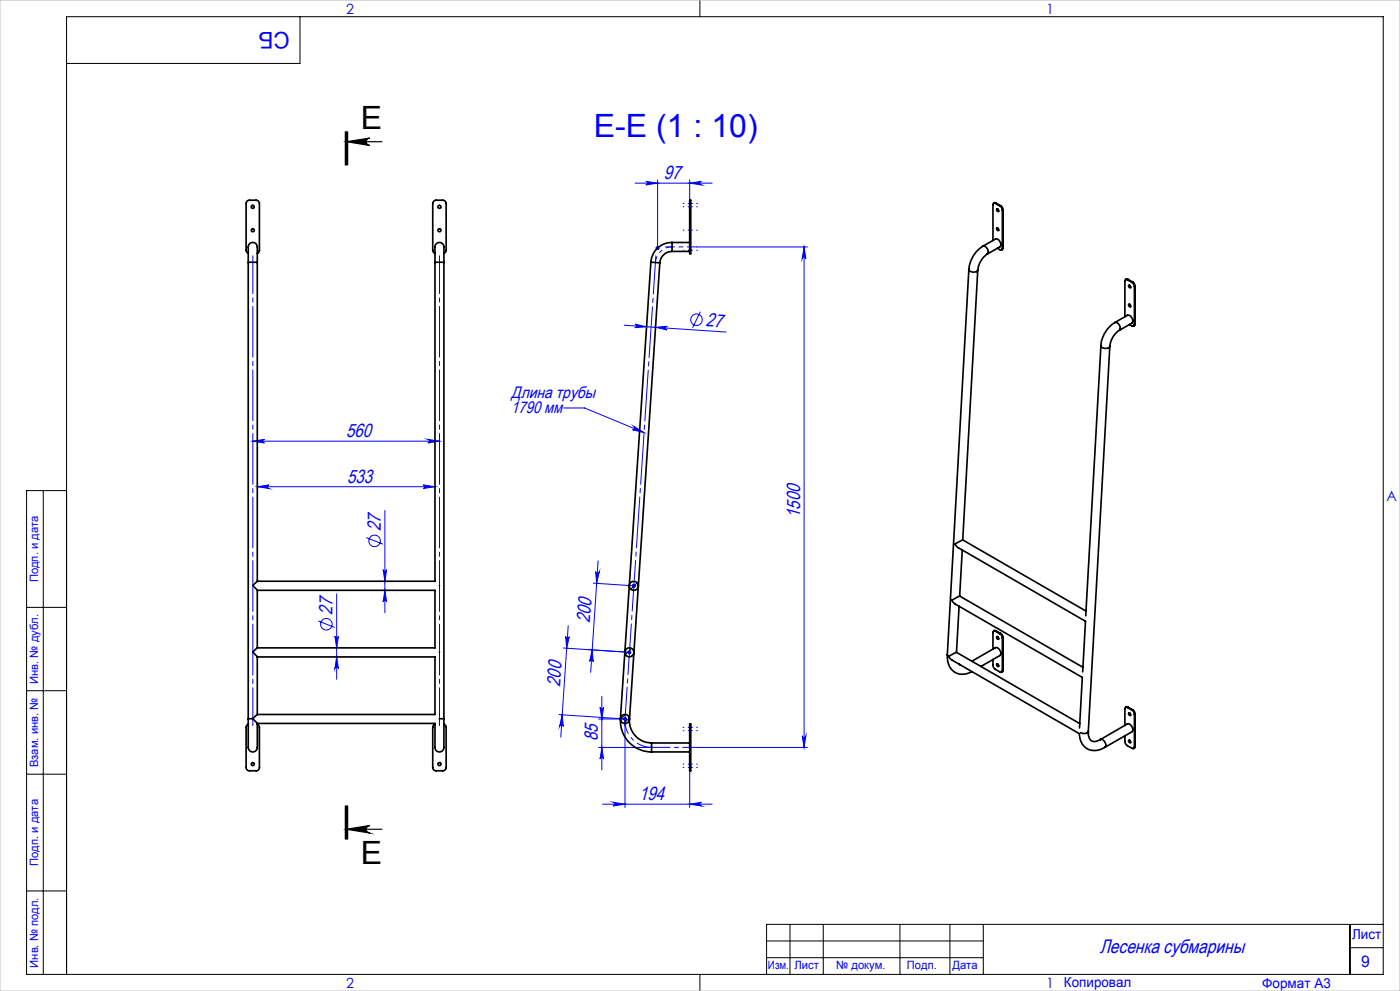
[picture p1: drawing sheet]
<svg xmlns="http://www.w3.org/2000/svg" width="420mm" height="297mm" viewBox="0 0 420 297" stroke-linecap="round" stroke-linejoin="round" font-family="sans-serif">
<g fill="none" stroke="#00f" stroke-width=".3">
<path d="M190.5 54.9h23.1M193.7 54.4l3.6 .5-3.6 .5a.53 .53 0 0 0 .6-.5 .53 .53 0 0 0-.6-.5zM197.3 53.9v20.5M206.9 54.9l3.5-.5a.53 .53 0 0 0-.5 .5 .53 .53 0 0 0 .5 .5zM206.9 53.9v6.1M208.9 74h33.3M241.2 74l.6 3.5a.55 .55 0 0 0-.6-.5 .55 .55 0 0 0-.5 .5zM241.2 74v150M187.3 97.5l30.5 2M190.5 97.2l3.5 .7-3.6 .3a.53 .53 0 0 0 .6-.5 .53 .53 0 0 0-.5-.5zM196.7 98.1l3.5-.3a.55 .55 0 0 0-.5 .5 .55 .55 0 0 0 .4 .6zM210.1 93.4l-2.3 4.8"/>
<path d="M75.8 132.2l3.5-.5a.53 .53 0 0 0-.5 .5 .53 .53 0 0 0 .5 .5zM75.8 132.2h56M128.3 131.7l3.5 .5-3.5 .5a.53 .53 0 0 0 .5-.5 .53 .53 0 0 0-.5-.5zM169.1 122.3h6.3l17.8 7.3M190.2 127.8l3 1.8-3.4-.8a.54 .54 0 0 0 .6-.3 .54 .54 0 0 0-.2-.7zM77.2 145.9l3.5-.6a.53 .53 0 0 0-.5 .6 .53 .53 0 0 0 .5 .5zM77.2 145.9h53.3M115.5 153v30.7M127 145.3l3.5 .6-3.5 .5a.53 .53 0 0 0 .5-.5 .53 .53 0 0 0-.5-.6zM101 178v25.6M109.9 161.1l5 2M114.9 170.7a.53 .53 0 0 0 .6 .5 .53 .53 0 0 0 .5-.5l-.5 3.5z"/>
<path d="M115.5 176.9l.5 3.5a.53 .53 0 0 0-.5-.5 .53 .53 0 0 0-.6 .5zM178 174.8l12.1 .8M178.7 171.3a.55 .55 0 0 0 .5 .5 .55 .55 0 0 0 .6-.4l-.8 3.4zM179.4 168.1l-2.2 33.4M95.5 186.1l4.9 2M100.5 190.7a.53 .53 0 0 0 .5 .5 .53 .53 0 0 0 .5-.5l-.5 3.5zM101 196.9l.5 3.5a.53 .53 0 0 0-.5-.5 .53 .53 0 0 0-.5 .5zM169 194.2l19.8 1.3-12.1-.8M169.7 190.7a.55 .55 0 0 0 .5 .6 .55 .55 0 0 0 .6-.5l-.8 3.5zM170.5 187.5l-2.3 33.4M177.7 194.8l.3 3.5a.55 .55 0 0 0-.5-.5 .55 .55 0 0 0-.6 .4zM167.7 214.2l19.8 1.3"/>
<path d="M168.7 214.2l.3 3.5a.55 .55 0 0 0-.5-.5 .55 .55 0 0 0-.6 .5zM179.6 215.5h7.9M180 212a.53 .53 0 0 0 .6 .5 .53 .53 0 0 0 .5-.5l-.5 3.5zM180.6 208.7v22M187.5 215.5v26.5M179.6 224h13.9M180.6 224l.5 3.5a.53 .53 0 0 0-.5-.5 .53 .53 0 0 0-.6 .5zM206.9 231v11M208.9 224h33.3M240.7 220.5a.55 .55 0 0 0 .5 .5 .55 .55 0 0 0 .6-.5l-.6 3.5zM180.8 241h32.8M184 240.4l3.5 .6-3.5 .5a.55 .55 0 0 0 .5-.5 .55 .55 0 0 0-.5-.6z"/>
<path d="M206.9 241l3.5-.6a.55 .55 0 0 0-.5 .6 .55 .55 0 0 0 .5 .5z"/>
<circle cx="208.9" cy="95.8" r="1.73"/>
<circle cx="112.4" cy="162.1" r="1.73"/>
<circle cx="97.9" cy="187.1" r="1.73"/>
</g>
<path d="M103.6 39.5v10M103.9 39.5v10M104.3 39.5v10M103.9 42.5h10.7M103.9 42.5l7-1.1a1.11 1.11 0 0 0-1 1.1 1.11 1.11 0 0 0 1 1.1zM103.6 241.5v10M103.9 248.5h10.7M103.9 248.5l7-1.1a1.13 1.13 0 0 0-1 1.1 1.13 1.13 0 0 0 1 1.2zM103.9 241.5v10M104.3 241.5v10z" fill="none" stroke="#000" stroke-width=".35"/>
<path d="M187.5 215.5a8 8 0 0 0 8 8.5" fill="none" stroke="#00f" stroke-width=".3" stroke-dasharray="15.2 1.3 1.3 1.3" stroke-dashoffset="10.6" stroke-linecap="butt"/>
<path d="M201.6 74a5 5 0 0 0-5 4.7" fill="none" stroke="#00f" stroke-width=".3" stroke-dasharray="15.2 1.3 1.3 1.3" stroke-dashoffset="13.4" stroke-linecap="butt"/>
<g fill="none" stroke="#00f" stroke-width=".7" stroke-linecap="butt">
<path d="M196.7 74.4h1.1M196.9 74l.7 .7M197.3 73.9v1M197.6 74l-.7 .7M189.7 175.6h.9M189.8 175.2l.7 .7M190.1 175v1.1M190.5 175.2l-.7 .7M188.3 195.5h1M188.5 195.2l.7 .7M188.8 195v1M189.2 195.2l-.7 .7"/>
<path d="M187 215.5h1M187.1 215.1l.8 .7M187.5 215v1M187.9 215.1l-.8 .7"/>
</g>
<path d="M208.9 74h-9.3" fill="none" stroke="#00f" stroke-width=".3" stroke-dasharray="15.2 1.3 1.3 1.3" stroke-dashoffset="12.5"/>
<path d="M196.8 76.7l-9.4 140.8" fill="none" stroke="#00f" stroke-width=".3" stroke-dasharray="15.2 1.3 1.3 1.3" stroke-dashoffset="3.7"/>
<path d="M193.5 224h15.4" fill="none" stroke="#00f" stroke-width=".3" stroke-dasharray="15.2 1.3 1.3 1.3" stroke-dashoffset="7.7"/>
<path d="M209.2 62h-4.3M209.2 69h-4.3M209.2 61h-4.3M209.2 75h-4.3M209.2 219h-4.3M209.2 218h-4.3M209.2 229h-4.3M209.2 230h-4.3" fill="none" stroke="#00f" stroke-width=".3" stroke-dasharray="15.2 1.3 1.3 1.3" stroke-dashoffset="15"/>
<path d="M75.8 76.7v140.8M131.8 76.7v140.8" fill="none" stroke="#00f" stroke-width=".3" stroke-dasharray="15.2 1.3 1.3 1.3" stroke-dashoffset="3.9"/>
<g fill="none" stroke="#000" stroke-width=".3">
<path d="M90 5v14h-70M210 0v5M13 147v145M20 147h-12v145h407v-287h-395v287M8 182h12M8 207h12M8 232h12M8 267h12M237 277v15M247 277v15M270 277v15M285 277v15"/>
<path d="M295 277v15M405 277v15M415 277h-185v15M210 292v5M230 282h65M230 287h65M405 284h10"/>
</g>
<path d="M0 0h420v297h-420z" fill="none" stroke="#c0c0c0" stroke-width=".3"/>
<path d="M103.9 42.5l7-1.1a1.11 1.11 0 0 0-1 1.1 1.11 1.11 0 0 0 1 1.1zM103.9 248.5l7-1.1a1.13 1.13 0 0 0-1 1.1 1.13 1.13 0 0 0 1 1.2z" fill="#000"/>
<g fill="#00f">
<path d="M190.2 127.8l3 1.8-3.4-.8a.54 .54 0 0 0 .6-.3 .54 .54 0 0 0-.2-.7z"/>
<path d="M168.7 214.2l.3 3.5a.55 .55 0 0 0-.5-.5 .55 .55 0 0 0-.6 .5zM169.7 190.7a.55 .55 0 0 0 .5 .6 .55 .55 0 0 0 .6-.5l-.8 3.5z"/>
<path d="M177.7 194.8l.3 3.5a.55 .55 0 0 0-.5-.5 .55 .55 0 0 0-.6 .4zM178.7 171.3a.55 .55 0 0 0 .5 .5 .55 .55 0 0 0 .6-.4l-.8 3.4z"/>
<path d="M180 212a.53 .53 0 0 0 .6 .5 .53 .53 0 0 0 .5-.5l-.5 3.5zM180.6 224l.5 3.5a.53 .53 0 0 0-.5-.5 .53 .53 0 0 0-.6 .5z"/>
<path d="M193.7 54.4l3.6 .5-3.6 .5a.53 .53 0 0 0 .6-.5 .53 .53 0 0 0-.6-.5zM206.9 54.9l3.5-.5a.53 .53 0 0 0-.5 .5 .53 .53 0 0 0 .5 .5zM184 240.4l3.5 .6-3.5 .5a.55 .55 0 0 0 .5-.5 .55 .55 0 0 0-.5-.6zM206.9 241l3.5-.6a.55 .55 0 0 0-.5 .6 .55 .55 0 0 0 .5 .5z"/>
<path d="M75.8 132.2l3.5-.5a.53 .53 0 0 0-.5 .5 .53 .53 0 0 0 .5 .5zM128.3 131.7l3.5 .5-3.5 .5a.53 .53 0 0 0 .5-.5 .53 .53 0 0 0-.5-.5zM77.2 145.9l3.5-.6a.53 .53 0 0 0-.5 .6 .53 .53 0 0 0 .5 .5zM127 145.3l3.5 .6-3.5 .5a.53 .53 0 0 0 .5-.5 .53 .53 0 0 0-.5-.6z"/>
<path d="M115.5 176.9l.5 3.5a.53 .53 0 0 0-.5-.5 .53 .53 0 0 0-.6 .5zM114.9 170.7a.53 .53 0 0 0 .6 .5 .53 .53 0 0 0 .5-.5l-.5 3.5zM101 196.9l.5 3.5a.53 .53 0 0 0-.5-.5 .53 .53 0 0 0-.5 .5zM100.5 190.7a.53 .53 0 0 0 .5 .5 .53 .53 0 0 0 .5-.5l-.5 3.5zM240.7 220.5a.55 .55 0 0 0 .5 .5 .55 .55 0 0 0 .6-.5l-.6 3.5zM241.2 74l.6 3.5a.55 .55 0 0 0-.6-.5 .55 .55 0 0 0-.5 .5z"/>
<path d="M190.5 97.2l3.5 .7-3.6 .3a.53 .53 0 0 0 .6-.5 .53 .53 0 0 0-.5-.5zM196.7 98.1l3.5-.3a.55 .55 0 0 0-.5 .5 .55 .55 0 0 0 .4 .6z"/>
</g>
<g fill="none" stroke="#000" stroke-width=".5">
<path d="M74.5 78.7v-2.1a5.4 5.4 0 0 1 .4-3.6 1.45 1.45 0 0 1 1.8 0 1.45 1.45 0 0 1 .5 1.7v4M74.5 75.9l-.7-.7v-14.2a.96 .96 0 0 1 1-1h2a.96 .96 0 0 1 1 1v14.2l-.6 .7M74.5 78.7h2.7M74.5 78.7v136.8M77.2 78.7v95.5M130.5 78.7v-2.1a5.8 5.8 0 0 1 .4-3.6 1.45 1.45 0 0 1 1.8 0 1.45 1.45 0 0 1 .5 1.7v4M130.5 75.9l-.5-.3-.2-.6v-14a1.02 1.02 0 0 1 1-1h2a1.02 1.02 0 0 1 1 1v14l-.1 .6-.5 .3M130.5 78.7h2.7M130.5 78.7v95.5h-53.3M133.2 78.7v136.8M195.3 78.6l-9.2 136.8a9.4 9.4 0 0 0 9.4 10M195.3 78.6l2.6 .2"/>
<path d="M197.9 78.8l-9.1 136.8a6.6 6.6 0 0 0 6.7 7.1M201.6 75.3a3.7 3.7 0 0 0-3.7 3.5M201.6 72.7a6.3 6.3 0 0 0-6.3 5.9M201.6 72.7v2.6M201.6 75.3h5.3M201.6 72.7h5.3M206.9 61v-.2a.5 .5 0 0 1 .3-.8v1M206.9 75v.2a.5 .5 0 0 0 .3 .8v-1M206.9 61v14M206.9 61h.3M206.9 75h.3M207.2 61v14"/>
<path d="M294.9 73.8a9.1 9.1 0 0 0-4.2 6.9M294.9 73.8l3.7-2.2a1.55 1.55 0 0 1 1.4 2.4l-3.8 2.1M294.9 73.8a1.53 1.53 0 0 1 1.3 2.3M296.2 76.1a6.9 6.9 0 0 0-2.9 4.8M298.6 61a.44 .44 0 0 0-.5-.1 .44 .44 0 0 0-.2 .5v10.7M298.6 61l1.4 .8M298.8 60.9h-.7M298.8 60.9l-.2 .1M298.8 60.9l1.4 .8M299 68.3l.5 .2a.31 .31 0 0 1 .2 .3 .31 .31 0 0 1-.3 .3l-.4-.3zM299 62.6l.5 .2a.31 .31 0 0 1 .2 .3 .31 .31 0 0 1-.3 .3l-.4-.3zM299.2 62.6l.4 .7"/>
<path d="M299.2 68.3l.4 .7M299.2 74.4l.8 .5a.44 .44 0 0 0 .5 0 .44 .44 0 0 0 .2-.5M300 61.8l.6 .7 .1 .5M300.2 61.7l.6 .7 .1 .5M300.2 61.7l-.2 .1M300.7 63v11.4M300.9 74.3l-.4 .6M300.9 62.9v11.4M300.9 62.9l-.2 .1M300.9 74.3l-.2 .1M290.7 80.7a1.59 1.59 0 0 0 2.6 .2M290.7 80.7l-6.5 115.5"/>
<path d="M293.3 80.9l-4.5 80.9M334.5 96.7a9.1 9.1 0 0 0-4.2 6.9M334.5 96.7l3.7-2.2a1.55 1.55 0 0 1 1.4 2.3l-3.8 2.2M334.5 96.7a1.56 1.56 0 0 1 1.3 2.3M335.8 99a6.5 6.5 0 0 0-2.8 4.7M338.2 83.8a.44 .44 0 0 0-.5 0 .44 .44 0 0 0-.2 .4v10.7M338.2 83.8l1.4 .8M338.4 83.7l-.7 .1M338.4 83.7l-.2 .1M338.4 83.7l1.4 .8M338.6 91.3l.2-.1 .3 .2a.3 .3 0 0 1 .1 .3 .3 .3 0 0 1-.3 .2zM338.7 85.5l.4 .2a.3 .3 0 0 1 .1 .3 .3 .3 0 0 1-.3 .2l-.3-.3z"/>
<path d="M338.8 85.4l.4 .7M338.8 91.2l.4 .7M338.8 97.3l.8 .4a.46 .46 0 0 0 .5 .1 .46 .46 0 0 0 .2-.5M339.6 84.6l.5 .6 .2 .7M339.8 84.5l.4 .4 .3 .8M339.8 84.5l-.2 .1M340.3 85.9v11.4M340.5 97.2l-.4 .6M340.5 85.7v11.5M340.5 85.7l-.2 .2M340.5 97.2l-.2 .1M330.3 103.6a1.58 1.58 0 0 0 2.7 .1"/>
<path d="M330.3 103.6l-4.6 80.9M333 103.7l-6.5 115.5M77.2 174.2l-1.4 1.3 1.4 1.4M77.2 176.9h53.3v17.3h-53.3M77.2 176.9v17.3M131.8 175.5v.1M287.9 178.6l-1.5 .8a.65 .65 0 0 0-.8 .5 .65 .65 0 0 0 .5 .8l38.6 22.3-.9 15.2M287.9 178.6l37 21.4M288.7 164.8l-.8 13.8M288.8 161.8l-2.3 1.3 .9 1 38.2 22.1-.8 15.2M288.8 161.8l37 21.4M77.2 194.2l-1.4 1.2 1.4 1.5"/>
<path d="M77.2 196.9h53.3v17.2h-53.3M77.2 196.9v17.2M131.8 195.4v.1M284.2 196.2a4.9 4.9 0 0 0 4.3 5.9l1.6-.2 1.5-.6M284.2 196.2l.4 .5M284.6 196.7l.8 1 38.4 22.2a4.7 4.7 0 0 0 2.5 4.6 4.7 4.7 0 0 0 5.2-.5M286.9 195.5l-2.3 1.2M286.9 195.5l37 21.3M287.7 199l.4 .3M287.7 181.7l-.8 13.8M291.6 198.2l7-4.1a1.58 1.58 0 0 1 1.4 2.4l-5.7 3.2M297.9 197.7l.1 2.2 .3 .5 1.7 1a.42 .42 0 0 0 .5 .1 .42 .42 0 0 0 .2-.5"/>
<path d="M298.6 189.2a.44 .44 0 0 0-.5-.1 .44 .44 0 0 0-.2 .5v5M298.6 189.2l1.4 .8M298.8 189.1h-.7M298.8 189.1l-.2 .1M298.8 189.1l1.4 .8M299 190.8l.5 .2 .1 .4a.41 .41 0 0 1-.6 0 .41 .41 0 0 1 0-.6zM299 199l.5 .1a.31 .31 0 0 1 .2 .4 .31 .31 0 0 1-.4 .2zM299.2 190.8l.4 .7M299.2 199l.4 .6M300 190l.6 .7 .1 .5M300.2 189.9l.6 .7 .1 .5M300.2 189.9l-.2 .1"/>
<path d="M300.7 191.2v9.8M300.9 191.1l-.2 .1M300.9 191.1v9.8M74.5 215.5v6.4a3.8 3.8 0 0 0 .6 3.2 1.56 1.56 0 0 0 1.7-.3 1.56 1.56 0 0 0 .4-1.7v-6.3M74.5 217.1l-.7 .7v12.2a.96 .96 0 0 0 1 1h2a.96 .96 0 0 0 1-1v-12.2l-.6-.7M75.8 215.4l1.4 1.4M75.8 215.4l-1.3 .1M77.2 214.1l-1.4 1.3M130.5 217.1l-.5 .3-.2 .6v12a1.02 1.02 0 0 0 1 1h2a1.02 1.02 0 0 0 1-1v-12l-.1-.6-.5-.3M131.8 215.5h1.4M133.2 215.5v6.4a4 4 0 0 1-.6 3.2 1.55 1.55 0 0 1-1.8-.2 1.55 1.55 0 0 1-.3-1.8v-6.3h-53.3M206.9 218v-.2a.5 .5 0 0 1 .3-.8v1"/>
<path d="M206.9 218h.3M206.9 218v12M207.2 218v12M300.9 200.9l-.4 .6M300.9 200.9l-.2 .1M326.5 219.2a2.41 2.41 0 0 0 1.7 3l1.9-.6M326.5 219.2l-.7 .6h-.9l-.7-.2M338.2 212a.44 .44 0 0 0-.5 0 .44 .44 0 0 0-.2 .4v5M338.2 212l1.4 .8M338.4 211.9l-.7 .1M338.4 211.9l-.2 .1M338.4 211.9l1.4 .8"/>
<path d="M338.6 213.7h.4l.2 .5a.27 .27 0 0 1-.3 .3 .27 .27 0 0 1-.2-.3zM338.8 213.6l.4 .7M339.6 212.8l.4 .4 .3 .9M339.8 212.7l.4 .4 .3 .8M339.8 212.7l-.2 .1M340.3 214.1v9.8M340.5 213.9l-.2 .2M340.5 213.9v9.8M195.5 222.7v2.7M195.5 222.7h11.4M195.5 225.4h11.4M206.9 230v1h.3v-1"/>
<path d="M206.9 230h.3M330.1 221.6l8.1-4.6a1.58 1.58 0 0 1 1.4 2.3l-8.1 4.7M330.1 221.6a1.56 1.56 0 0 1 1.4 2.4M337.5 220.5l.2 2.4 1.9 1.4a.44 .44 0 0 0 .5 0 .44 .44 0 0 0 .2-.4M338.6 221.9h.3l.3 .3a.25 .25 0 0 1-.1 .4 .25 .25 0 0 1-.4-.2zM338.8 221.8l.4 .7M340.5 223.7l-.4 .6M340.5 223.7l-.2 .2"/>
<circle cx="75.8" cy="62" r=".45"/>
<circle cx="75.8" cy="69" r=".46"/>
<circle cx="131.8" cy="62" r=".46"/>
<circle cx="131.8" cy="69" r=".46"/>
<circle cx="190.1" cy="175.6" r="1.34"/>
<circle cx="188.8" cy="195.5" r="1.36"/>
<circle cx="187.5" cy="215.5" r="1.35"/>
<circle cx="75.8" cy="229" r=".45"/>
<circle cx="131.8" cy="229" r=".46"/>
</g>
<path d="M191.2 174.7l-1.9 1.9M189.4 194.3l-1.8 1.8M190.1 195.9l-.9 .9M187.6 214.1l-1.4 1.5M188.8 215.2l-1.6 1.6" fill="none" stroke="#000" stroke-width=".3"/>
<g font-size="9.6">
<text x="108.2" y="38.7">E</text>
<text x="108.2" y="258.9">E</text>
</g>
<text font-size="9.6" fill="#00f" x="178.1" y="41.2">E-E (1 : 10)</text>
<text font-size="6.9" fill="#00f" x="86.9" y="9.4" transform="rotate(-180 86.9 9.4)">СБ</text>
<text font-size="5.8" fill="#00f" x="329.9" y="285.6">Лесенка субмарины</text>
<g font-size="5.7" fill="#00f">
<text x="199.2" y="53.6">97</text>
<text x="211.7" y="97.8" transform="rotate(4 211.7 97.8)">27</text>
<text x="103.8" y="131">560</text>
<text x="104.2" y="144.6">533</text>
<text x="240" y="155.3" transform="rotate(-90 240 155.3)">1500</text>
<text x="114.2" y="159.2" transform="rotate(-90 114.2 159.2)">27</text>
<text x="99.8" y="184.2" transform="rotate(-90 99.8 184.2)">27</text>
<text x="177" y="186.8" transform="rotate(-86 177 186.8)">200</text>
<text x="168" y="205.9" transform="rotate(-86 168 205.9)">200</text>
<text x="179.3" y="222.1" transform="rotate(-90 179.3 222.1)">85</text>
<text x="191.7" y="239.8">194</text>
</g>
<g font-size="5" fill="#00f">
<text x="153.4" y="119.4">Длина трубы</text>
<text x="153.4" y="123.9">1790 мм</text>
</g>
<text font-size="4.8" fill="#00f" x="408.3" y="289.7">9</text>
<g font-size="4.2" fill="#00f">
<text x="103.8" y="4.2">2</text>
<text x="313.8" y="4.2">1</text>
<text x="415.9" y="150.2">A</text>
<text x="103.8" y="296.2">2</text>
<text x="313.8" y="296.2">1</text>
</g>
<g font-size="4.1" fill="#00f">
<text x="405.6" y="281.5">Лист</text>
<text x="319.2" y="295.9">Копировал</text>
<text x="378.7" y="296">Формат А3</text>
</g>
<g font-size="3.4" fill="#00f">
<text x="11.4" y="174.5" transform="rotate(-90 11.4 174.5)">Подп. и дата</text>
<text x="11.4" y="205" transform="rotate(-90 11.4 205)">Инв. № дубл.</text>
<text x="11.4" y="229.9" transform="rotate(-90 11.4 229.9)">Взам. инв. №</text>
<text x="11.4" y="259.5" transform="rotate(-90 11.4 259.5)">Подп. и дата</text>
<text x="11.4" y="290" transform="rotate(-90 11.4 290)">Инв. № подл.</text>
<text x="230.4" y="290.4">Изм.</text>
<text x="238.3" y="290.4">Лист</text>
<text x="250.9" y="290.4">№ докум.</text>
<text x="272.1" y="290.4">Подп.</text>
<text x="285.7" y="290.5">Дата</text>
</g>
</svg>
